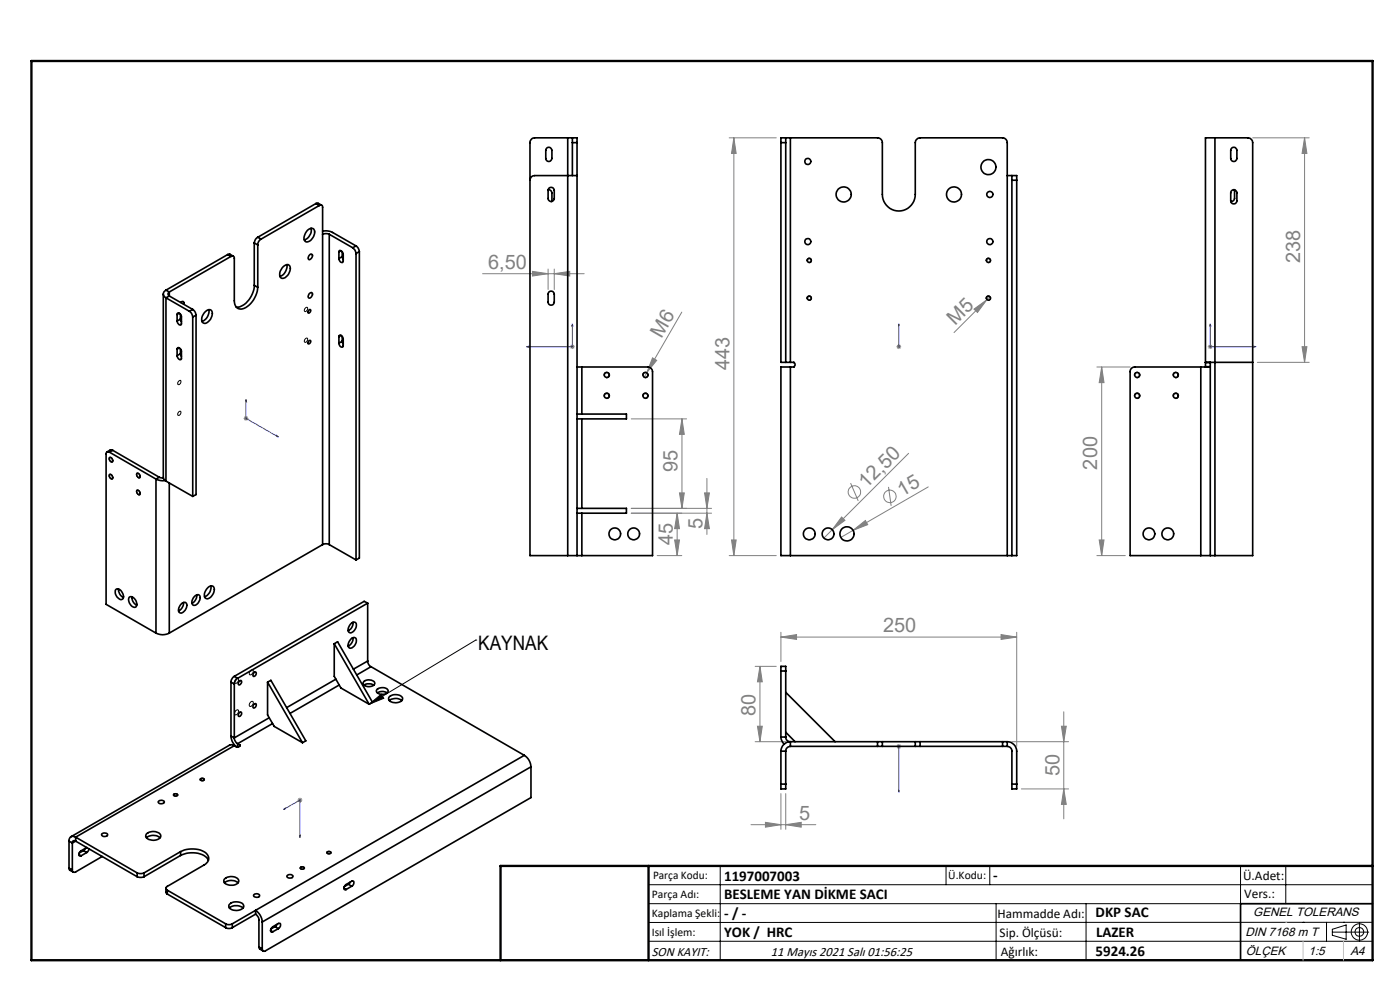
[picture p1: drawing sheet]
<svg xmlns="http://www.w3.org/2000/svg" width="297mm" height="210mm" viewBox="0 0 297 210" stroke-linecap="round" stroke-linejoin="round" font-family="sans-serif">
<g fill="none" stroke="#808080" stroke-width=".21">
<path d="M154.7 29.2h10M155.7 29.2l.5 3.4h-1zM155.7 29.2v88.7M265.7 29.2h12M276.8 29.2v47.7M276.8 29.2l.4 3.4h-1zM102.4 58.1h21.5M113 57.6l3.3 .5-3.3 .5zM116.3 57.1v4.3M117.6 58.1l3.3-.5v1zM117.6 57.1v4.3M120.9 73.5h1"/>
<path d="M121.1 73.2l.7 .7M121.4 73.1v.9M121.8 73.2l-.7 .7M137.2 79l-.6 1.1M138.4 75.9l.9 .5-2.1 2.6zM144.6 66.2l-7.4 12.8M190.2 73.5h1M190.3 73.2l.7 .7M190.7 73.1v.9M191 73.2l-.7 .7M206.6 65.6l2.7-2-1.9 2.7zM210 62.9l-7.6 7.6"/>
<path d="M232.7 77.8h7M233.7 77.8v40.1M233.7 77.8l.5 3.4h-1zM256.2 73.5h1M256.4 73.2l.7 .7M256.8 73.1v.9M257.1 73.2l-.7 .7M266.7 76.9h11M276.2 73.5h1l-.4 3.4zM51.7 88.8h1M51.8 88.4l.7 .7M52.2 88.2v1"/>
<path d="M52.5 88.4l-.7 .7M133.9 88.9h11.8M144.7 88.9l.5 3.2h-1.1zM144.7 88.9v18.9M192.8 96.2l-18 17.9M133.9 108.9h17.1M133.9 107.8h17.1M139.4 117.9h5.2M143.1 114.5h1l-.4 3.4zM143.7 108.9v9M143.7 108.9l.4 3.2h-1zM144.1 104.6h1.1l-.5 3.2z"/>
<path d="M149.5 104.6h1l-.5 3.2zM150 108.9l.5 3.2h-1zM150 101.5v11.9M154.7 117.9h10M155.2 114.5h1l-.5 3.4zM178.5 109.7l.7 .7-2.6 2zM180.4 102.5l1.7 3.7M181 112.5l2.6-2.1 .5 .9zM188.5 103.3l.6 4M196.9 103.3l-18.5 10.7M232.7 117.9h6M233.2 114.5h1l-.5 3.4z"/>
<path d="M165.7 135.1l3.3-.5v1zM165.7 134.1v6.2M165.7 135.1h50M212.4 134.6l3.3 .5-3.3 .5zM215.7 134.1v24.2M160.2 157.3h6.5M160.2 141.3h4.5M160.7 154h1l-.5 3.3zM161.2 141.3v16M161.2 141.3l.5 3.3h-1zM190.2 158.3h1M190.3 158l.7 .7"/>
<path d="M190.7 157.8v1M191 158l-.7 .7M214.7 157.3h12M225.2 154h1l-.5 3.3zM225.7 151v22.7M63.1 169.7h1M63.3 169.4l.7 .7M63.6 169.2v1M64 169.4l-.7 .7M159.3 174.9h13.8M162.4 174.4l3.3 .5-3.3 .6zM165.7 168.3v7.6"/>
<path d="M166.7 174.9l3.3-.5v1.1zM166.7 168.3v7.6M216.7 167.3h10M225.7 167.3l.5 3.3h-1z"/>
<circle cx="181.3" cy="104.4" r="1.32"/>
<circle cx="188.8" cy="105.3" r="1.33"/>
</g>
<g fill="none" stroke="#000" stroke-width=".21">
<path d="M171.2 55.4a.5 .5 0 0 1 .4-.6 .5 .5 0 0 1 .6 .5 .5 .5 0 0 1-.6 .4M209.2 55.4a.51 .51 0 0 1 .4-.7 .51 .51 0 0 1 .6 .6 .51 .51 0 0 1-.7 .4M64.8 71.9l.2-.2a.46 .46 0 0 1 .2 .6 .46 .46 0 0 1-.6 .2v-.2zM64.8 65.3l.2-.1a.46 .46 0 0 1 .2 .6 .46 .46 0 0 1-.6 .2v-.3zM128.1 79.7a.61 .61 0 0 1 .6-.8 .61 .61 0 0 1 .6 .7 .61 .61 0 0 1-.7 .5M136.3 79.7a.6 .6 0 0 1 .6-.7 .6 .6 0 0 1 .6 .6 .6 .6 0 0 1-.7 .5M171.2 63.4a.5 .5 0 0 1 .4-.6 .5 .5 0 0 1 .6 .5 .5 .5 0 0 1-.6 .4M209.2 63.4a.51 .51 0 0 1 .4-.7 .51 .51 0 0 1 .6 .6 .51 .51 0 0 1-.7 .4M240.7 79.7a.6 .6 0 0 1 .5-.7 .6 .6 0 0 1 .6 .6 .6 .6 0 0 1-.7 .5M248.8 79.7a.61 .61 0 0 1 .6-.8 .61 .61 0 0 1 .7 .7 .61 .61 0 0 1-.8 .5M23.2 97a.61 .61 0 0 1 .6 .3 .61 .61 0 0 1-.1 .8l-.2-.1-.3-.4zM37.9 80.8a.27 .27 0 0 1 .4-.1 .27 .27 0 0 1 0 .5v.1a.34 .34 0 0 1-.5 .3 .34 .34 0 0 1 0-.6z"/>
<path d="M37.9 87.4l.1-.1a.32 .32 0 0 1 .5 .1 .32 .32 0 0 1-.2 .5l-.3 .2a.37 .37 0 0 1-.4-.3 .37 .37 0 0 1 .3-.4zM128.1 84.1a.6 .6 0 0 1 .6-.8 .6 .6 0 0 1 .6 .7 .6 .6 0 0 1-.7 .5M136.3 84.1a.59 .59 0 0 1 .6-.7 .59 .59 0 0 1 .6 .6 .59 .59 0 0 1-.7 .5M240.7 84.1a.59 .59 0 0 1 .5-.7 .59 .59 0 0 1 .6 .6 .59 .59 0 0 1-.7 .5M248.8 84.1a.6 .6 0 0 1 .6-.8 .6 .6 0 0 1 .6 .7 .6 .6 0 0 1-.7 .5M23.2 100.6a.61 .61 0 0 1 .6 .3 .61 .61 0 0 1-.1 .8l-.5-.5zM29 104a.59 .59 0 0 1 .7 .3 .59 .59 0 0 1-.2 .7l-.5-.4zM29 100.4a.59 .59 0 0 1 .7 .3 .59 .59 0 0 1-.2 .7l-.5-.4zM100.9 135.8h.1M100.9 135.8l-22.6 13.6M50 150.8a.39 .39 0 0 1 .6-.1 .39 .39 0 0 1-.1 .6 .39 .39 0 0 1-.6 .3 .39 .39 0 0 1 0-.7zM50 144l.3-.1a.57 .57 0 0 1 .3 .5 .57 .57 0 0 1-.4 .5h-.1a.48 .48 0 0 1-.4-.4 .48 .48 0 0 1 .3-.5z"/>
<path d="M53.2 142.2l.2-.1a.37 .37 0 0 1 .4 .3 .37 .37 0 0 1-.2 .4 .4 .4 0 0 1-.6 .3 .4 .4 0 0 1 0-.7zM53.2 148.9l.2-.1a.37 .37 0 0 1 .4 .3 .37 .37 0 0 1-.2 .4 .4 .4 0 0 1-.6 .3 .4 .4 0 0 1 0-.7zM78.3 149.4l2.6-2.2 .5 .9zM36.8 168.4a.45 .45 0 0 1 .6-.1 .45 .45 0 0 1 .2 .5l-.6 .1a.24 .24 0 0 1-.2-.2 .24 .24 0 0 1 0-.3zM42.4 165.2a.51 .51 0 0 1 .6-.2 .51 .51 0 0 1 .4 .5l-.6 .1a.27 .27 0 0 1-.3-.1 .27 .27 0 0 1-.1-.3zM63.7 184a.45 .45 0 0 1 .6-.2 .45 .45 0 0 1 .2 .5l-.6 .1-.3-.3zM69.3 180.8a.51 .51 0 0 1 .6-.2 .51 .51 0 0 1 .3 .4l-.6 .1-.3-.2zM137.6 187.7h153.6M137.6 191.7h153.6M137.6 199.7h153.6M152.8 183.7v20M200.7 183.7v4"/>
<path d="M210 183.7v4M211.3 191.7v12M230.4 191.7v12M263.2 183.7v20M272.8 183.7v8M276.4 195.6h.1M281.4 195.6v4.1M282.6 197.7h7.8M282.6 197.1l3-.9v3l-3-.8zM285 195.6h.1M288.4 195.8v3.8M291.2 195.6l-153.6 .1"/>
<circle cx="288.4" cy="197.7" r="1.74"/>
<circle cx="288.4" cy="197.7" r=".93"/>
</g>
<g fill="none" stroke="#00f" stroke-width=".21">
<path d="M111.7 73.5l.5-.1v.3zM121.4 68.7l.1 .5h-.2zM121.4 68.7v4.8h-9.7M190.7 68.7v.5v-.5M190.7 73.4v.3zM190.7 73.5h.1M190.7 68.7v4.8M256.8 68.7l.1 .5h-.3zM256.8 68.7v4.8h9.6M266 73.4l.4 .1-.4 .2zM52.2 84.8l.1 .4-.2-.1zM52.2 84.8v4l6.9 3.9"/>
<path d="M58.7 92.4l.4 .3-.4-.1zM190.7 158.2v.3zM190.7 158.3h.1M190.7 158.3v9.7M60.2 171.7l3.4-2v8M60.2 171.7l.3-.3v.2zM63.5 177.3l.2-.1-.1 .5zM190.7 168v-.4v.4"/>
</g>
<path d="M106.2 203.7h185" fill="none" stroke="#000" stroke-width=".25"/>
<path d="M291.2 191.7h-28v12" fill="none" stroke="#000" stroke-width=".35"/>
<path d="M6.7 12.9h284.5v190.8h-284.5zM137.6 183.7v20M291.2 183.7h-185v20" fill="none" stroke="#000" stroke-width=".5"/>
<path d="M272.8 195.6h.1M276.4 199.7v4M285 199.7v4" fill="none" stroke="#c0c0c0" stroke-width=".21"/>
<g fill="#00f">
<path d="M190.7 68.7v.5zM190.7 73.4v.3z"/>
<path d="M60.2 171.7l.3-.3v.2zM63.5 177.3l.2-.1-.1 .5z"/>
<path d="M190.7 158.2v.3zM190.7 167.6v.4z"/>
<path d="M52.2 84.8l-.1 .3 .2 .1zM58.7 92.4v.2l.4 .1zM121.4 68.7l.1 .5h-.2zM111.7 73.5l.5-.1v.3z"/>
<path d="M256.8 68.7l-.2 .5h.3zM266 73.4v.3l.4-.2z"/>
</g>
<g fill="#808080">
<path d="M181 112.5l2.6-2.1 .5 .9z"/>
<path d="M178.5 109.7l.7 .7-2.6 2z"/>
<path d="M206.6 65.6l2.7-2-1.9 2.7z"/>
<path d="M138.4 75.9l.9 .5-2.1 2.6z"/>
<path d="M166.7 174.9l3.3-.5v1.1zM162.4 174.4l3.3 .5-3.3 .6z"/>
<path d="M165.7 135.1l3.3-.5v1zM212.4 134.6l3.3 .5-3.3 .5z"/>
<path d="M117.6 58.1l3.3-.5v1zM113 57.6l3.3 .5-3.3 .5z"/>
<path d="M143.7 108.9l.4 3.2h-1zM143.1 114.5h1l-.4 3.4z"/>
<path d="M144.1 104.6h1.1l-.5 3.2zM144.7 88.9l.5 3.2h-1.1z"/>
<path d="M149.5 104.6h1l-.5 3.2zM150 108.9l.5 3.2h-1z"/>
<path d="M276.2 73.5h1l-.4 3.4zM276.8 29.2l.4 3.4h-1z"/>
<path d="M160.7 154h1l-.5 3.3zM161.2 141.3l.5 3.3h-1z"/>
<path d="M155.2 114.5h1l-.5 3.4zM155.7 29.2l.5 3.4h-1z"/>
<path d="M225.2 154h1l-.5 3.3zM225.7 167.3l.5 3.3h-1zM233.7 77.8l.5 3.4h-1zM233.2 114.5h1l-.5 3.4z"/>
</g>
<path d="M78.3 149.4l2.6-2.2 .5 .9z" fill="#000"/>
<g fill="none" stroke="#000" stroke-width=".35">
<path d="M115.9 31.5l.6-.3 .5 .5 .1 1.9a.65 .65 0 0 1-.7 .7 .65 .65 0 0 1-.6-.7v-1.7zM116.4 40l.4-.3a.64 .64 0 0 1 .8 .7v1.7a.65 .65 0 0 1-.7 .7 .65 .65 0 0 1-.6-.7v-1.7zM120.4 29.2h1M120.4 29.2h-7a1.02 1.02 0 0 0-1 1.1v87.6h8M120.4 29.2v88.7M121.4 29.2v1.1M121.4 29.2h1v1.1M121.4 30.3h1M121.4 30.3v6.9M122.4 37.2h-9a.96 .96 0 0 0-1 1M122.4 30.3v87.6M165.7 30.3v46.6h1"/>
<path d="M165.7 30.3h1M166.7 29.2v1.1M166.7 29.2h-1v1.1M166.7 29.2h1M166.7 30.3v46.6M167.7 29.2h18.5a1.02 1.02 0 0 1 1 1.1v10.9a3.5 3.5 0 0 0 3.5 3.6 3.5 3.5 0 0 0 3.5-3.6v-10.9a1.09 1.09 0 0 1 1-1.1h17.5a1.02 1.02 0 0 1 1 1.1v87.6M167.7 29.2v47.7M213.7 37.2h1M214.7 37.2v1M214.7 37.2h1v1M214.7 38.2h1M214.7 38.2v79.7"/>
<path d="M215.7 38.2v79.7h-1M257.7 29.2h7a1.09 1.09 0 0 1 1 1.1v87.6h-8M257.7 29.2h-2v47.7M257.7 29.2v88.7M261.2 31.5a.65 .65 0 0 1 .8-.2 .65 .65 0 0 1 .4 .6v1.7a.65 .65 0 0 1-.7 .7 .65 .65 0 0 1-.6-.7v-1.7zM48.3 54l.4-.1 .8 .5M48.3 54l-13.1 7.6M48.3 54l.7 .4M49 54.4a.44 .44 0 0 1 .5 0 .44 .44 0 0 1 .2 .4v9a1.5 1.5 0 0 0 .7 1.6 1.5 1.5 0 0 0 1.8-.2 5.5 5.5 0 0 0 2.5-4.2M49 54.4l-13.1 7.5M53.9 51.5l.8 .5M53.9 51.5v9"/>
<path d="M54.7 50.3a1.53 1.53 0 0 0-.8 1.2M54.7 52v9M54.7 50.3l.7 .4M55.4 50.7a1.38 1.38 0 0 0-.7 1.3M60 56.6l.3-.2a.76 .76 0 0 1 1-.2 .76 .76 0 0 1 .3 1 1.85 1.85 0 0 1-1.9 1.8 1.69 1.69 0 0 1 .3-2.4zM60.8 56.2a2.23 2.23 0 0 1-1.4 2.4M65.2 48.9a.81 .81 0 0 1 .9-.5 .81 .81 0 0 1 .6 .8 1.93 1.93 0 0 1-1.9 2.1 1.69 1.69 0 0 1 .4-2.4zM65.7 54.1l.2-.2a.53 .53 0 0 1 .4 .5 .53 .53 0 0 1-.4 .5l-.2 .2-.3-.3zM66 48.4a2.34 2.34 0 0 1-1.4 2.5M67 43.2l.3-.1 .9 .4M67 43.2l.7 .4M67 43.2l-12.3 7.1"/>
<path d="M67.7 43.6a.42 .42 0 0 1 .5-.1 .42 .42 0 0 1 .2 .5v71.5M67.7 43.6l-12.3 7.1M68.4 49.7l.6-.1 .8 .1M68.4 49h.7l1.2 .2 5.2 3M69.8 49.7v65.8M69.8 49.7l5 2.9M71.9 53.4v-.1a.6 .6 0 0 1 .7 0 .6 .6 0 0 1 .2 .7v1.5a.58 .58 0 0 1-.7 0 .58 .58 0 0 1-.2-.7M71.9 53.4v1.4M72.4 53.2l-.5 .2M72.6 54.4l.2 .6M72.6 54.4l-.7 .4M72.6 53.4v1"/>
<path d="M74.8 52.6a1.6 1.6 0 0 1 .7 1.2M75.5 52.2l.5 .5 .2 .7M75.5 53.8v65M75.5 52.2l-.7 .4M76.2 53.4l-.7 .4M76.2 53.4v65l-.7 .4M116.3 40.2l.4 .1 .3 .4 .1 2M261.2 40.5a.65 .65 0 0 1 .8-.2 .65 .65 0 0 1 .4 .6v1.7a.65 .65 0 0 1-.7 .7 .65 .65 0 0 1-.6-.7v-1.7zM261.9 40.2v1.9l-.4 .5-.4 .1M34.6 62.4v38.8l.2 .5 .4 .4M35.2 61.6a.87 .87 0 0 0-.6 .8 .87 .87 0 0 0 .6 .8M35.2 63.2v38.9"/>
<path d="M35.2 63.2l5 2.8M35.2 61.6l.7 .3M35.9 61.9a.46 .46 0 0 0-.3 .5 .46 .46 0 0 0 .3 .4M35.9 62.8l-.7 .4M35.9 62.8l5 2.8M35.9 61.9v.9M37.6 74.1v-.2a.61 .61 0 0 1 .7 .1 .61 .61 0 0 1 .2 .6v1.6a.63 .63 0 0 1-.7-.1 .63 .63 0 0 1-.2-.6M37.6 66.7v-.1a.58 .58 0 0 1 .7 0 .58 .58 0 0 1 .2 .6v1.6a.6 .6 0 0 1-.7 0 .6 .6 0 0 1-.2-.7M37.6 66.7v1.4M37.6 74.1v1.4M38 66.5l-.4 .2M38 73.8l-.4 .3"/>
<path d="M38.3 67.7l.2 .6M38.3 75l.2 .6M38.3 67.7l-.7 .4M38.3 66.7v1M38.3 74v1M38.3 75l-.7 .5M38.3 64.2l.4-.2h.2v.5M40.2 66a1.6 1.6 0 0 1 .7 1.3M40.9 65.6l.5 .6 .2 .6M40.9 67.3v38M40.9 65.6l-.7 .4M41.6 66.8l-.7 .5"/>
<path d="M41.6 66.8v38.1l-.7 .4M43.5 66.2a.8 .8 0 0 1 .9-.5 .8 .8 0 0 1 .6 .8 2.09 2.09 0 0 1-1.7 2.1 1.19 1.19 0 0 1-.2-1.9zM44.3 65.7a2.25 2.25 0 0 1-1.5 2.5M53.9 60.5a4.9 4.9 0 0 1-3.5 4.6h-.3M53.9 60.5l.8 .5M65.5 72.3l.2-.1a.39 .39 0 0 1 .1 .5 .39 .39 0 0 1-.5 .2zM65.5 65.8l.2-.2a.39 .39 0 0 1 .1 .6 .39 .39 0 0 1-.5 .1zM65.7 62.3a.37 .37 0 0 1 .5-.1 .37 .37 0 0 1 0 .6l-.1 .2a.37 .37 0 0 1-.6 .2 .37 .37 0 0 1-.1-.6zM71.9 71.4v-.1a.6 .6 0 0 1 .7 0 .6 .6 0 0 1 .2 .6v1.6a.58 .58 0 0 1-.7 0 .58 .58 0 0 1-.2-.7M71.9 71.4v1.4M72.4 71.1l-.5 .3M72.6 72.4l.2 .5"/>
<path d="M72.6 71.4v1M72.6 72.4l-.7 .4M116.4 62l.4-.2a.64 .64 0 0 1 .8 .6v1.7a.65 .65 0 0 1-.7 .6 .65 .65 0 0 1-.6-.6v-1.7zM122.4 77.8h1M123.4 77.8h14a1.02 1.02 0 0 1 1 1v39.1h-15M123.4 77.8v10M166.7 76.9h1M167.7 77.8h-2v40.1h2M167.7 76.9h.7a.62 .62 0 0 1 0 .9h-.7M167.7 77.8v40.1M254.7 77.8h-14a.96 .96 0 0 0-1 1v39.1h15M254.7 77.8h2.1"/>
<path d="M254.7 77.8v40.1M255.7 76.9h10M255.7 76.9v.9M255.7 77.8h.1M255.7 76.9h1.1M255.7 77.8h1.1M256.8 76.9v.9M256.8 76.9h.1M256.8 77.8v40.1M23.2 95.9a.43 .43 0 0 0-.5 0 .43 .43 0 0 0-.2 .4v31.9l10.6 6.1M23.2 95.9l9.9 5.7M23.2 97.1a.52 .52 0 0 1 .6 .3 .52 .52 0 0 1-.1 .6l-.4-.3z"/>
<path d="M23.9 95.5l-.4-.1-.8 .5M23.9 95.5l-.7 .4M23.9 95.5l9.9 5.7M122.4 87.8h10.5v1.1h-10.5M123.4 88.9v18.9M23.2 100.7a.52 .52 0 0 1 .6 .3 .52 .52 0 0 1-.1 .6l-.4-.3zM29 104.1a.52 .52 0 0 1 .6 .2 .52 .52 0 0 1-.1 .6l-.5-.4zM29 100.5a.52 .52 0 0 1 .6 .2 .52 .52 0 0 1-.1 .6l-.5-.4zM33.1 101.6l1 .3h.9M33.1 101.6v32.7M33.8 101.2l.8 .2M33.8 101.2l-.7 .4"/>
<path d="M35.2 102.1l5.7 3.2M35.9 102.4v31.9M68.4 115.5a1.5 1.5 0 0 1 1.4 0M68.4 115.5l-32.5 18.8M69.8 115.5l5.7 3.3M120.4 117.9h2M122.4 117.9h1M122.4 107.8h10.5v1.1h-10.5M123.4 108.9v9M167.7 117.9h46M213.7 117.9h1M254.7 117.9h2.1"/>
<path d="M256.8 117.9h.9M24.5 125.1a.94 .94 0 0 1 1.5 .7 .83 .83 0 0 1 .2 .8 .83 .83 0 0 1-.6 .6 1.74 1.74 0 0 1-1.1-2.1zM25.2 124.9a1.9 1.9 0 0 0 1 1.8M27.5 126.6a1.44 1.44 0 0 1 1.5 1.8 .71 .71 0 0 1-.7 .4 .71 .71 0 0 1-.6-.6l-.4-1zM28 126.6a1.9 1.9 0 0 0 1 1.8M33.1 134.3a3 3 0 0 0 2.8 0M38.6 127.9a.61 .61 0 0 1 .8 0 .61 .61 0 0 1 .2 .7 1.59 1.59 0 0 1-1.4 1.4 1.04 1.04 0 0 1 0-1.6zM38.9 127.8a1.9 1.9 0 0 1-1 1.8M41.3 126.5a.69 .69 0 0 1 1-.2 .69 .69 0 0 1 .1 1 1.23 1.23 0 0 1-1.5 1 1.36 1.36 0 0 1 .4-1.8zM41.7 126.2a1.9 1.9 0 0 1-1 1.8M44.2 124.5a.72 .72 0 0 1 1-.1 .72 .72 0 0 1 .2 .9 1.92 1.92 0 0 1-1.6 1.7 1.11 1.11 0 0 1-.2-1.7zM44.7 124.3a2.13 2.13 0 0 1-1.3 2.3"/>
<path d="M70.9 136.6l.7-.5 7.4 12.9-.7 .4M70.9 136.6l7.4 12.8M70.9 136.6v6.9l1.4 2.4 6 3.5M74.3 132.4a.69 .69 0 0 1 1-.4 .69 .69 0 0 1 .3 1 1.38 1.38 0 0 1-1.4 1.2 1.17 1.17 0 0 1 .1-1.8zM74.5 135.5a.66 .66 0 0 1 .9-.2 .66 .66 0 0 1 .2 1 1.48 1.48 0 0 1-1.4 1.2 1.17 1.17 0 0 1 .1-1.8zM74.9 132a1.88 1.88 0 0 1-1 1.8M74.9 135.3a1.8 1.8 0 0 1-1 1.7M78 127.9v12.3M78 127.9l-27.6 16M78 127.9l-.7-.3-27.6 15.9M49 156.1a3 3 0 0 0 1.2 2.4M49 144.7l.7 .4"/>
<path d="M49 156.1l.7 .4M49 144.7v11.4M49.7 158.2l-.6-.2-.4 .1-33.7 19.4M49.7 143.5a1.6 1.6 0 0 0-.7 1.2M49.7 156.5a1.6 1.6 0 0 0 .7 1.3M49.7 145.1v11.4M49.7 158.2l-33.6 19.4M49.7 158.2l.5 .3M49.7 143.5l.7 .4M50.4 143.9l-.6 .7-.1 .5M50.4 157.8l.5 .3M50.4 157.8v.7"/>
<path d="M50.8 144.5l.2-.2a.51 .51 0 0 1 .2 .7 .51 .51 0 0 1-.6 .2l-.1-.2zM50.8 151.2l.2-.1a.46 .46 0 0 1 .2 .6 .46 .46 0 0 1-.6 .1zM50.9 158.1a.45 .45 0 0 1-.7 .4M50.9 158.1v.1M53.9 142.7l.3-.2a.51 .51 0 0 1 .1 .7 .51 .51 0 0 1-.6 .2v-.2zM53.9 149.4l.3-.1a.51 .51 0 0 1 .1 .6 .51 .51 0 0 1-.6 .2v-.2zM56.8 144.7l7.4 12.8M56.8 144.7v7l1.4 2.4 6 3.4M56.8 144.7l.7-.4 7.4 12.9-.7 .3M57.1 152.3l-7.4 4.2M57.8 153.5l-7.4 4.3M71.3 144.1l-10.5 6"/>
<path d="M72 145.3l-10.5 6M77.2 144.6a1.68 1.68 0 0 1 2.3 .2 1.05 1.05 0 0 1-1.5 .9l-.9-.5-.1-.3zM77.2 145.3a2.05 2.05 0 0 1 2.1 0M78 140.2a1.38 1.38 0 0 0 .7 1.2M78 140.2l-3 1.7M78.7 141.4l32.5 18.8M78.7 141.4l-3 1.8M80 146.2a1.73 1.73 0 0 1 2.3 .2 1.3 1.3 0 0 1-2 .7l-.4-.4zM80.1 147a1.8 1.8 0 0 1 2 0M82.6 148.6a2.14 2.14 0 0 1 2.6 0M82.7 147.7a2.03 2.03 0 0 1 2.7 .4 1.46 1.46 0 0 1-2.1 .9 .76 .76 0 0 1-.8-.4 .76 .76 0 0 1 .2-.9zM165.7 142.3v-1h1v1"/>
<path d="M165.7 156.3l.1 .8 .6 .7M165.7 142.3v14M165.7 159.3v7M165.7 159.3h1M165.7 142.3h1M165.7 156.3h1M166.7 156.3a.96 .96 0 0 0 1 1M166.7 142.3v14M166.7 159.3v7M166.7 146.9l10.5 10.4M166.7 155.3l2 2M167.7 157.3a2.05 2.05 0 0 0-2 2"/>
<path d="M167.7 158.3a1.02 1.02 0 0 0-1 1M167.7 157.3v1M167.7 158.3h18.5M167.7 157.3h18.5M186.2 158.3h1M186.2 157.3h1M186.2 157.3v1M187.2 158.3h7M187.2 157.3h7M187.2 157.3v1M194.2 158.3h1M194.2 157.3h1"/>
<path d="M194.2 157.3v1M195.2 157.3v1M195.2 158.3h17.5M195.2 157.3h17.5M212.7 157.3h1M212.7 158.3h1M212.7 157.3v1M213.7 158.3a1.02 1.02 0 0 1 1 1v7M213.7 157.3a2.05 2.05 0 0 1 2 2v7M213.7 157.3v1M14.6 178.4l.7 .4M14.6 178.4v5.7"/>
<path d="M15.3 178.8v5.7M16.1 177.6a.87 .87 0 0 0-1.1-.1 .87 .87 0 0 0-.4 .9M16.1 178.4a.42 .42 0 0 0-.5 0 .42 .42 0 0 0-.3 .4M16.1 177.6l13 7.6M16.1 178.4l13 7.6M16.1 177.6v.8M16.1 178.4l-.8 .4M18.1 180l-.4 .4M18.4 179.8l-1.2 .7a.62 .62 0 0 0-.4 .5 .62 .62 0 0 0 .2 .6l.2-.1M21.7 176.8a.75 .75 0 0 1 1.1 .3 .7 .7 0 0 1-.7 .4 .7 .7 0 0 1-.5-.6zM31.1 177.7a2.19 2.19 0 0 1 2.8 0M31.2 176.8a2.16 2.16 0 0 1 2.9 .3 1.21 1.21 0 0 1-1.5 1.2 1.3 1.3 0 0 1-1.7-1.1z"/>
<path d="M33.7 169.9a.72 .72 0 0 1 1.2 .3 .7 .7 0 0 1-.7 .3 .7 .7 0 0 1-.6-.5zM36.9 168.5a.44 .44 0 0 1 .4-.1 .44 .44 0 0 1 .3 .3 .44 .44 0 0 1-.4 .2 .44 .44 0 0 1-.3-.4zM42.6 165.2l.3-.1 .4 .2a.4 .4 0 0 1-.4 .3 .4 .4 0 0 1-.4-.3zM111.2 160.2a3.1 3.1 0 0 1 1.4 2.5M111.2 160.2l-57 32.9M112.6 162.7v6.5l-56.3 32.5a.42 .42 0 0 1-.5 0 .42 .42 0 0 1-.2-.4M112.6 162.7l-57 32.9M165.7 166.3v1h1v-1M165.7 166.3h1M214.7 166.3v1h1v-1M214.7 166.3h1M14.6 184.1l.2 .5 .8 .4"/>
<path d="M14.6 184.1l.7 .4M16.8 181.3l.4 .2M17.7 180.4l.7 .4M17.7 180.4l-.9 .5M18.4 180.8l-1.2 .7M18.9 180l-.5 .8M21.7 181.7l-5.6 3.3a.44 .44 0 0 1-.5 0 .44 .44 0 0 1-.3-.5M29.1 185.2l.5 .1 1-.1M29.1 186l.5 .1 1-.1M29.1 185.2v.8M30.6 185.2v.8M35.2 188.4v.9l.3 .3"/>
<path d="M35.5 188.8l12.4 7.2M35.5 188.8v.8M35.5 189.6l12.4 7.2M38.3 180.6a5.3 5.3 0 0 1 5.6 .5 1.44 1.44 0 0 1-.6 2.4l-7.8 4.5a.43 .43 0 0 0-.3 .4 .43 .43 0 0 0 .3 .4M38.3 181.5a4.9 4.9 0 0 1 5.8 .7l.1 .3M38.3 180.6v.9M38.3 180.6l-7.7 4.6M38.3 181.5l-7.7 4.5M47.6 186.5a2.09 2.09 0 0 1 3 .2 1.17 1.17 0 0 1-1.5 1.1 1.26 1.26 0 0 1-1.6-1zM47.6 187.3a2.19 2.19 0 0 1 2.9 0M47.9 196a1.5 1.5 0 0 0 1.4 0M47.9 196.8a1.5 1.5 0 0 0 1.4 0"/>
<path d="M47.9 196v.8M48.6 191.9a2.2 2.2 0 0 1 3-.1 .94 .94 0 0 1-1.1 1.3 1.64 1.64 0 0 1-2-.8zM48.7 192.6a2.31 2.31 0 0 1 2.8 0M49.3 196v.8M53.8 189.9a.67 .67 0 0 1 .7-.4 .67 .67 0 0 1 .5 .6 .76 .76 0 0 1-1.2-.2zM54.2 193.9a1.6 1.6 0 0 1 .7 1.2v5.8M54.2 193.1a3.2 3.2 0 0 1 1.4 2.5M54.2 193.1l-4.9 2.9M54.2 193.1v.8M54.2 193.9l-4.9 2.9M55.6 195.6v5.7M57.4 197.4l.5 .3"/>
<path d="M58.3 196.6l.8 .4M58.3 196.6l-.8 .5M58.7 196.1l-.4 .5M59.1 197l.4-.5-.1-.6h-.3l-1.2 .7a.61 .61 0 0 0-.5 .5 .61 .61 0 0 0 .3 .6h.2M59.1 197l-1.2 .7M61 185.7a.72 .72 0 0 1 1.2 .2 .7 .7 0 0 1-.7 .4 .7 .7 0 0 1-.6-.5zM63.8 184l.5-.1 .2 .1a.4 .4 0 0 1-.4 .4 .4 .4 0 0 1-.4-.4zM69.4 180.8a.44 .44 0 0 1 .4-.2 .44 .44 0 0 1 .4 .4 .44 .44 0 0 1-.5 .1 .44 .44 0 0 1-.3-.3zM73 188.4l.4 .3M73.9 187.6l.7 .4M73.9 187.6l-.9 .5M74.3 187.1l-.4 .5"/>
<path d="M74.6 188a.62 .62 0 0 0 .5-.5 .62 .62 0 0 0-.3-.6l-1.4 .7a.58 .58 0 0 0-.4 .5 .58 .58 0 0 0 .3 .6h.1M74.6 188l-1.2 .7M54.9 200.9l.1 .4 .8 .4M54.9 200.9l.7 .4"/>
<circle cx="171.4" cy="34.3" r=".65"/>
<circle cx="209.7" cy="35.5" r="1.6"/>
<circle cx="171.4" cy="51.2" r=".64"/>
<circle cx="171.7" cy="55.2" r=".42"/>
<circle cx="179" cy="41.2" r="1.6"/>
<circle cx="202.4" cy="41.2" r="1.6"/>
<circle cx="209.7" cy="55.2" r=".42"/>
<circle cx="210" cy="51.2" r=".65"/>
<circle cx="210" cy="41.3" r=".65"/>
<circle cx="128.7" cy="79.6" r=".52"/>
<circle cx="136.9" cy="79.6" r=".52"/>
<circle cx="171.7" cy="63.2" r=".41"/>
<circle cx="209.7" cy="63.2" r=".41"/>
<circle cx="241.2" cy="79.6" r=".52"/>
<circle cx="249.4" cy="79.5" r=".51"/>
<circle cx="128.7" cy="84" r=".52"/>
<circle cx="136.9" cy="84" r=".52"/>
<circle cx="241.2" cy="84" r=".52"/>
<circle cx="249.4" cy="84" r=".51"/>
<circle cx="130.4" cy="113.2" r="1.25"/>
<circle cx="134.4" cy="113.3" r="1.26"/>
<circle cx="171.7" cy="113.3" r="1.26"/>
<circle cx="175.7" cy="113.2" r="1.25"/>
<circle cx="179.7" cy="113.3" r="1.51"/>
<circle cx="243.7" cy="113.3" r="1.26"/>
<circle cx="247.7" cy="113.3" r="1.26"/>
</g>
<g font-size="4.2" fill="#808080">
<text x="103.6" y="57.1">6,50</text>
<text x="275.8" y="55.8" transform="rotate(-90 275.8 55.8)">238</text>
<text x="140.3" y="71.8" transform="rotate(-60 140.3 71.8)">M6</text>
<text x="202.7" y="69.1" transform="rotate(-45 202.7 69.1)">M5</text>
<text x="154.7" y="78.5" transform="rotate(-90 154.7 78.5)">443</text>
<text x="143.7" y="100.1" transform="rotate(-90 143.7 100.1)">95</text>
<text x="232.8" y="99.6" transform="rotate(-90 232.8 99.6)">200</text>
<text x="183.8" y="103.8" transform="rotate(-45 183.8 103.8)">12,50</text>
<text x="191.4" y="105.4" transform="rotate(-30 191.4 105.4)">15</text>
<text x="149" y="112.2" transform="rotate(-90 149 112.2)">5</text>
<text x="142.7" y="115.7" transform="rotate(-90 142.7 115.7)">45</text>
<text x="187.3" y="134.2">250</text>
<text x="160.3" y="152" transform="rotate(-90 160.3 152)">80</text>
<text x="224.7" y="164.6" transform="rotate(-90 224.7 164.6)">50</text>
<text x="169.6" y="174">5</text>
</g>
<text font-size="4.2" x="101.5" y="137.8">KAYNAK</text>
<g font-size="3.2">
<text x="153.6" y="186.8">1197007003</text>
<text x="153.6" y="190.8">BESLEME YAN DİKME SACI</text>
<text x="210.7" y="186.6">-</text>
<text x="153.6" y="194.8">- / -</text>
<text x="232.4" y="194.5">DKP SAC</text>
<text x="153.6" y="198.8">YOK / HRC</text>
<text x="232.4" y="202.8">5924.26</text>
<text x="232.5" y="198.8">LAZER</text>
</g>
<g font-size="2.8">
<text x="263.7" y="186.7">Ü.Adet:</text>
<text x="263.9" y="190.5">Vers.:</text>
<text x="211.6" y="194.8">Hammadde Adı:</text>
<text x="138.3" y="202.8">SON KAYIT:</text>
<text x="163.6" y="202.8">11 Mayıs 2021 Salı 01:56:25</text>
<text x="212.1" y="198.7">Sip. Ölçüsü:</text>
<text x="212.3" y="202.7">Ağırlık:</text>
</g>
<g font-size="2.6">
<text x="265.9" y="194.4">GENEL TOLERANS</text>
<text x="264.2" y="198.5">DIN 7168 m T</text>
<text x="264.3" y="202.6">ÖLÇEK</text>
<text x="277.6" y="202.6">1:5</text>
<text x="286.5" y="202.6">A4</text>
</g>
<g font-size="2.5">
<text x="138.3" y="190.5">Parça Adı:</text>
<text x="138.5" y="186.5">Parça Kodu:</text>
<text x="201.2" y="186.5">Ü.Kodu:</text>
<text x="138.3" y="194.5">Kaplama Şekli:</text>
<text x="138.3" y="198.6">Isıl İşlem:</text>
</g>
</svg>
